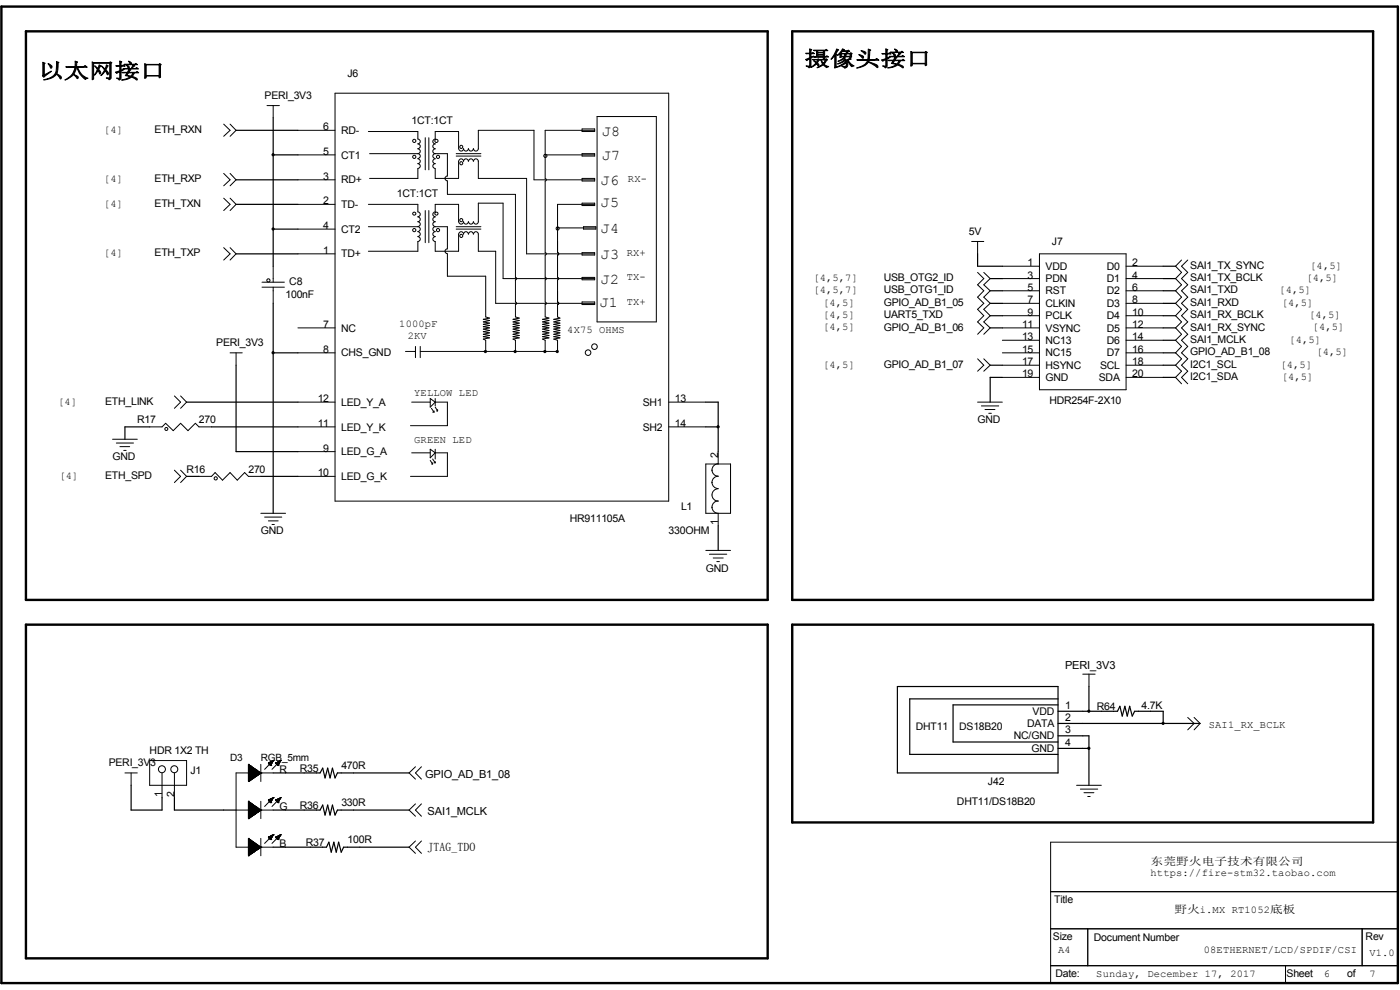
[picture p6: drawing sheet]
<svg xmlns="http://www.w3.org/2000/svg" width="297mm" height="210mm" viewBox="0 0 297 210" stroke-linecap="round" stroke-linejoin="round" font-family="sans-serif">
<path d="M.3 1.4h296.2v207.1h-296.2zM5.5 6.6h157.4v120.7h-157.4zM168.1 6.6h123.2v120.7h-123.2zM5.5 132.5h157.4v70.8h-157.4zM168.1 132.5h123.2v42h-123.2z" fill="none" stroke="#000" stroke-width=".51"/>
<g fill="none" stroke="#000" stroke-width=".21">
<path d="M71.1 19.8h70.8v86.5h-70.8zM47.5 26.3l1.3 1.3-1.3 1.3M47.5 36.8l1.3 1.3-1.3 1.3M48.8 26.3l1.3 1.3-1.3 1.3M48.8 36.8l1.3 1.3-1.3 1.3M56.6 22.4h2.7M58 22.4v2.6M63.2 27.6h7.9M63.2 38.1h7.9M63.2 32.9h7.9M78.1 27.9h10.5v1.6a.51 .51 0 0 1 .6 .5 .51 .51 0 0 1-.6 .5 .53 .53 0 0 1 .6 .6 .53 .53 0 0 1-.6 .5 .51 .51 0 0 1 .6 .5 .51 .51 0 0 1-.6 .5M78.4 32.6h10.2"/>
<path d="M88.6 33.7a.51 .51 0 0 1 .6 .5 .51 .51 0 0 1-.6 .5 .51 .51 0 0 1 .6 .5 .51 .51 0 0 1-.6 .5v2.1h-10.2M88.6 32.6a.51 .51 0 0 1 .6 .5 .51 .51 0 0 1-.6 .5M90.2 29.2v6.8M91 29.2v6.8M92.3 32.6a.51 .51 0 0 0-.5 .5 .51 .51 0 0 0 .5 .5M92.3 33.7a.51 .51 0 0 0-.5 .5 .51 .51 0 0 0 .5 .5 .51 .51 0 0 0-.5 .5 .51 .51 0 0 0 .5 .5v2.1h5v-3.6M92.3 32.6h2.6v4.7a.51 .51 0 0 0-.5 .5 .51 .51 0 0 0 .5 .6M94.9 38.4v2.8h14.4v17.6l.3 .3-.3 .3v4.7l.3 .2-.3 .3v2.6l.9 .3-1.4 .2 1.4 .3-1.4 .3 1.4 .2-1.4 .3 1.4 .2-1.4 .3 1.4 .3-1.4 .2 1.4 .3-1.4 .3 1.4 .2-1.4 .3 1.4 .3-1.4 .2 1.4 .3-1.4 .2 .5 .3v2.3M96.8 32.6h5.2M96.8 33.1h5.2M97.3 31.5v-3.6h-5v1.6a.51 .51 0 0 0-.5 .5 .51 .51 0 0 0 .5 .5 .53 .53 0 0 0-.5 .6 .53 .53 0 0 0 .5 .5 .51 .51 0 0 0-.5 .5 .51 .51 0 0 0 .5 .5M97.3 31.5a.51 .51 0 0 0 .5 .5 .51 .51 0 0 0 .5-.5 .51 .51 0 0 0 .5 .5 .51 .51 0 0 0 .6-.5"/>
<path d="M97.3 34.2a.51 .51 0 0 1 .5-.5 .51 .51 0 0 1 .5 .5 .51 .51 0 0 1 .5-.5 .51 .51 0 0 1 .6 .5M99.4 31.5a.51 .51 0 0 0 .5 .5 .51 .51 0 0 0 .5-.5M99.4 34.2a.51 .51 0 0 1 .5-.5 .51 .51 0 0 1 .5 .5M100.5 34.2a.51 .51 0 0 1 .5-.5 .51 .51 0 0 1 .5 .5v3.6h10.2v16h14.5M100.5 31.5a.51 .51 0 0 0 .5 .5 .51 .51 0 0 0 .5-.5v-3.9h11.8v10.5h12.9M115.7 32.9h10.5M123.5 27.3h2.7v.6h-2.7zM123.5 32.6h2.7v.5h-2.7zM123.5 37.8h2.7v.6h-2.7zM126.2 27.6h-10.5v10.3l.2 .2-.2 .3v15.2l.2 .2-.2 .3v4.7l.2 .3-.2 .3v4.7l.2 .2-.2 .3v2.6l.8 .3-1.4 .2 1.4 .3-1.4 .3 1.4 .2-1.4 .3 1.4 .2-1.4 .3 1.4 .3-1.4 .2 1.4 .3-1.4 .3 1.4 .2-1.4 .3 1.4 .3-1.4 .2 1.4 .3-1.4 .2 .6 .3v2.3M126.7 24.7h12.5v43.6h-12.5zM47.5 42l1.3 1.3-1.3 1.4"/>
<path d="M47.5 52.5l1.3 1.3-1.3 1.4M48.8 42l1.3 1.3-1.3 1.4M48.8 52.5l1.3 1.3-1.3 1.4M55.6 59.9h4.7M58 56.5v3.4M63.2 53.8h7.9M63.2 43.3h7.9M63.2 48.6h7.9M78.1 48.1h10.5a.51 .51 0 0 1 .6 .5 .51 .51 0 0 1-.6 .5M78.1 43.3h10.5v1.6M88.6 46a.51 .51 0 0 1 .6 .5 .51 .51 0 0 1-.6 .5 .51 .51 0 0 1 .6 .5 .51 .51 0 0 1-.6 .5M88.6 45a.51 .51 0 0 1 .6 .5 .51 .51 0 0 1-.6 .5"/>
<path d="M88.6 49.1a.51 .51 0 0 1 .6 .6 .51 .51 0 0 1-.6 .5M88.6 50.2a.51 .51 0 0 1 .6 .5 .51 .51 0 0 1-.6 .5v2.1h-10.5M90.2 44.7v6.8M91 44.7v6.8M92.3 46a.51 .51 0 0 0-.5 .5 .51 .51 0 0 0 .5 .5 .51 .51 0 0 0-.5 .5 .51 .51 0 0 0 .5 .5M92.3 49.1a.51 .51 0 0 1-.5-.5 .51 .51 0 0 1 .5-.5h2.6v4.7a.51 .51 0 0 0-.5 .5 .51 .51 0 0 0 .5 .5v4.8h8.1v8.6l.8 .3-1.3 .2 1.3 .3-1.3 .3 1.3 .2-1.3 .3 1.3 .2-1.3 .3 1.3 .3-1.3 .2 1.3 .3-1.3 .3 1.3 .2-1.3 .3 1.3 .3-1.3 .2 1.3 .3-1.3 .2 .5 .3v2.3M92.3 49.1a.51 .51 0 0 0-.5 .6 .51 .51 0 0 0 .5 .5M92.3 45a.51 .51 0 0 0-.5 .5 .51 .51 0 0 0 .5 .5M92.3 44.9v-1.6h5v3.7M96.8 48.1h5.2M96.8 48.6h5.2M97.3 49.7v3.6h-5v-2.1a.51 .51 0 0 1-.5-.5 .51 .51 0 0 1 .5-.5"/>
<path d="M97.3 49.7a.51 .51 0 0 1 .5-.6 .51 .51 0 0 1 .5 .6 .51 .51 0 0 1 .5-.6 .51 .51 0 0 1 .6 .6M97.3 47a.51 .51 0 0 0 .5 .5 .51 .51 0 0 0 .5-.5 .51 .51 0 0 0 .5 .5 .51 .51 0 0 0 .6-.5M99.4 47a.51 .51 0 0 0 .5 .5 .51 .51 0 0 0 .5-.5M99.4 49.7a.51 .51 0 0 1 .5-.6 .51 .51 0 0 1 .5 .6M100.5 47a.51 .51 0 0 0 .5 .5 .51 .51 0 0 0 .5-.5v-3.9h5.2v16h19.5M100.5 49.7a.51 .51 0 0 1 .5-.6 .51 .51 0 0 1 .5 .6v3.6h3.7v11h21M118.3 48.3h8.1M123.5 43.1h2.7v.5h-2.7zM123.5 53.6h2.7v.5h-2.7zM123.5 58.8h2.7v.6h-2.7zM123.8 48.1h2.6v.5h-2.6zM126.2 43.3h-7.9v10.3l.2 .2-.2 .3v4.7l.2 .3-.2 .3v4.7l.2 .2-.2 .3v2.6l.5 .3-1.3 .2 1.3 .3-1.3 .3 1.3 .2-1.3 .3 1.3 .2-1.3 .3 1.3 .3-1.3 .2 1.3 .3-1.3 .3 1.3 .2-1.3 .3 1.3 .3-1.3 .2 1.3 .3-1.3 .2 .8 .3v2.3h-29.1"/>
<path d="M206.1 51.2h2.6M207.4 51.2v2.6M207.4 57.8l1.3 1.3-1.3 1.3 1.3 1.3-1.3 1.3 1.3 1.3-1.3 1.3 1.3 1.4-1.3 1.3 1.3 1.3-1.3 1.3M208.7 57.8l1.4 1.3-1.4 1.3 1.4 1.3-1.4 1.3 1.4 1.3-1.4 1.3 1.4 1.4-1.4 1.3 1.4 1.3-1.4 1.3M212.6 56.5h7.9M212.6 59.1h7.9M220.5 53.8h18.4v28.9h-18.4zM238.9 56.5h7.9M238.9 59.1h7.9M250.7 55.2l-1.3 1.3 1.3 1.3-1.3 1.3 1.3 1.3-1.3 1.3 1.3 1.3-1.3 1.3 1.3 1.3-1.3 1.4 1.3 1.3-1.3 1.3 1.3 1.3-1.3 1.3 1.3 1.3-1.3 1.3 1.3 1.3-1.3 1.4 1.3 1.2-1.3 1.4 1.3 1.3M252 55.2l-1.3 1.3 1.3 1.3-1.3 1.3 1.3 1.3-1.3 1.3 1.3 1.3-1.3 1.3 1.3 1.3-1.3 1.4 1.3 1.3-1.3 1.3 1.3 1.3-1.3 1.3 1.3 1.3-1.3 1.3 1.3 1.3-1.3 1.4 1.3 1.2-1.3 1.4 1.3 1.3M48.8 74.8h2.6"/>
<path d="M50.1 74.8v2.7M55.6 60.9h4.7M58 60.9v3.4M63.2 69.6h7.9M63.2 74.8h7.9M86 74.5h2.1M88.1 73.5v2.4M89.2 73.5v2.4M123.5 64.1h2.7v.5h-2.7zM207.4 76.1l1.3 1.4-1.3 1.2M208.7 76.1l1.4 1.4-1.4 1.2M212.6 61.7h7.9"/>
<path d="M212.6 64.3h7.9M212.6 67h7.9M212.6 69.6h7.9M212.6 72.2h7.9M212.6 74.8h7.9M212.6 77.5h7.9M238.9 61.7h7.9M238.9 64.3h7.9M238.9 67h7.9M238.9 69.6h7.9M238.9 72.2h7.9M238.9 74.8h7.9"/>
<path d="M238.9 77.5h7.9M23.9 93.2h5.2M24.7 94h3.6M25.4 94.7h2.1M26.2 95.5h.6M31.7 90.6h2.7l.7-.8 1.6 1.6 1.6-1.6 1.6 1.6 1.5-1.6 .8 .8h2.7M37 99.7l1.3 1.3-1.3 1.4M37 84l1.3 1.3-1.3 1.3M38.3 99.7l1.3 1.3-1.3 1.4M38.3 84l1.3 1.3-1.3 1.3M63.2 85.3h7.9M63.2 90.6h7.9"/>
<path d="M63.2 95.8h7.9M87.3 85.3h4M87.3 96.1h4M91.3 95.3l1 .8-1 1zM91.3 84.5l1 .8-1 1.1zM91.3 97.7l.5 .7M91.5 98.4h.3M91.5 86.6l.6 .8M91.8 87.4h.3M91.8 97.4l.5 .8M91.8 98.2v.2M92.1 87.2v.2"/>
<path d="M92.1 98.2h.2M92.3 84.5v1.6M92.3 95.3v2.1M92.3 97.9v.3M92.3 85.3h2.6v5h-7.8M92.3 96.1h2.6v4.9h-7.8M92.3 86.4l.5 .8M92.6 87.2h.2M92.8 86.9v.3M141.9 85.3h7.8M141.9 90.6h7.8M149.7 98.4h5.3v10.5h-5.3z"/>
<path d="M151 99.7a1.4 1.4 0 0 0 1.4 1.3 1.23 1.23 0 0 0-1.4 1.3M152.4 95.8v2.6a1.23 1.23 0 0 0-1.4 1.3M207.4 85.3h5.2M208.2 86.1h3.7M209 86.9h2.1M209.8 87.7h.5M212.6 80.1h7.9M238.9 80.1h7.9M42.2 101h2.7l.7-.8 1.6 1.7 1.6-1.7 1.5 1.7 1.6-1.7 .8 .8h2.6M55.3 108.9h5.3M56.1 109.7h3.7M56.9 110.5h2.1"/>
<path d="M57.7 111.3h.5M63.2 101h7.9M149.7 116.8h5.3M150.5 117.6h3.7M151 107.6a1.31 1.31 0 0 0 1.4 1.3v2.6M151 102.4v-.1a1.31 1.31 0 0 0 1.4 1.3M151.3 118.4h2.1M152.1 119.1h.5M152.4 103.7a1.29 1.29 0 0 0-1.4 1.3 1.29 1.29 0 0 0 1.4 1.3 1.31 1.31 0 0 0-1.4 1.3M229.7 143h2.6M231 143v2.6M252 152.2l1.3 1.3-1.3 1.3"/>
<path d="M253.3 152.2l1.3 1.3-1.3 1.3M26.5 164h2.6M27.8 164v2.6M31.7 161.3h7.9v5.3h-7.9zM34.4 164v5.2M37 164v5.2M50.1 171.8h7.9M52.7 165.8h.1M52.7 162.1h.1M52.7 173.7h.1M52.7 170h.1M52.7 177.8h.1"/>
<path d="M52.7 178.6h1.1v2.2M52.7 162.1v3.7M52.7 170v3.7M52.7 177.8v3.7M52.7 162.1l2.6 1.9M52.7 162.2v3.5M52.7 165.7h.2M52.7 165.5h.4M52.7 165.5h.5M52.7 165.4h.7M52.7 165.3h.8M52.7 165.1h1.1"/>
<path d="M52.7 164.9h1.3M52.7 164.8h1.4M52.7 164.7h1.6M52.7 164.6h1.7M52.7 164.5h2M52.7 164.5h2.1M52.7 164.3h2.2M52.7 164.2h2.4M52.7 164.1h2.6M52.7 164h2.6M52.7 163.9h2.5v.2M52.7 163.8h2.4"/>
<path d="M52.7 163.7h2.3v.5M52.7 163.7h2.2M52.7 163.6h2.1v.7M52.7 163.6h2v.8M52.7 163.5h2l-.1 1M52.7 163.4h1.9v1.1M52.7 163.4h1.8v1.1M52.7 163.3h1.7v1.3M52.7 163.2h1.6v1.5M52.7 163.2h1.5v1.6M52.7 163.1h1.4v1.7M52.7 163h1.3v1.9"/>
<path d="M52.7 163h1.2v2M52.7 162.9h1.1v2.1M52.7 162.9h1.1v2.2M52.7 162.8h1v2.3M52.7 162.8h.9v2.4M52.7 162.7h.8v2.5M52.7 162.6h.7v2.7M52.7 162.6h.6v2.8M52.7 162.5h.6v2.9M52.7 162.4h.4v3.1M52.7 162.3h.3v3.3M52.7 162.3h.2v3.4"/>
<path d="M52.7 162.2h.1M52.7 170.1v3.5M52.7 177.9v3.6M52.7 170.2h.2v3.3M52.7 178h.2v3.4M52.7 178.1h.3v3.2M52.7 170.2l.4 .1v3.1M52.7 178.1h.4v3.2M52.7 170.3h.4v3.1M52.7 170.3h.6v3M52.7 178.2h.6v2.9M52.7 178.3h.6v2.8"/>
<path d="M52.7 170.4l.6 .1v2.7M52.7 178.4h.6v2.7M52.7 170.5h.7v2.6M52.7 170.6h.8v2.5M52.7 178.4h.8v2.6M52.7 170.6h.9v2.4M52.7 178.5h.9v2.4M52.7 170.7h1v2.3M52.7 178.6h1v2.2M52.7 170.7h1.1v2.2M52.7 170.8h1.1v2.1M52.7 178.7h1.2v2"/>
<path d="M52.7 170.9h1.3v1.9M52.7 178.7h1.3v1.9M52.7 170.9h1.3v1.8M52.7 171h1.4v1.7M52.7 178.8l1.4 .1v1.6M52.7 178.9h1.5v1.6M52.7 171.1h1.6v1.5M52.7 179h1.6v1.4M52.7 171.2h1.6v1.3M52.7 171.2h1.7v1.3M52.7 179l1.7 .1v1.2M52.7 171.2h1.8v1.2"/>
<path d="M52.7 179.1h1.8v1.2M52.7 171.3h1.9v1M52.7 179.2h1.9v1M52.7 171.4h1.9v.9M52.7 171.4h2v.9M52.7 179.2l2 .1v.8M52.7 171.4h2.1v.8M52.7 179.3h2.1v.8M52.7 171.6h2.2v.5M52.7 171.6h2.3v.4M52.7 179.5h2.3v.4M52.7 171.7h2.5v.3"/>
<path d="M52.7 179.6h2.5v.2M52.7 171.8l2.5 .1M52.7 179.6h2.5v.1M52.7 170.1h.1M52.7 170l2.6 1.8M52.7 173.5h.3M52.7 173.3h.6M52.7 173.2h.6M52.7 173.1h.9M52.7 173h1M52.7 172.9h1.2M52.7 172.8h1.3"/>
<path d="M52.7 172.7h1.5M52.7 172.6h1.6M52.7 172.5h1.7M52.7 172.5h1.8M52.7 172.4h1.9M52.7 172.3h2.1M52.7 172.2h2.2M52.7 172h2.4M52.7 172h2.5M52.7 172h2.6M52.7 171.9h2.6M52.7 171.5h2.2"/>
<path d="M52.7 177.8l2.6 1.9M52.7 180h2.4M52.7 179.8h2.6M52.7 179.7h2.6M52.7 179.5h2.4M52.7 179.4h2.2M52.9 162.3v3.4M52.9 170.2v3.3M52.9 178v3.4M52.9 173.6h-.2M53 170.2v3.3M53 165.6l-.3 .1"/>
<path d="M53 162.4v3.1M53 170.3v3.1M53 178.1v3.2M53.1 178.2v3M53.2 162.5v2.9M53.2 170.3v3M53.2 178.2v2.9M53.2 173.4h-.5M53.3 170.4v2.8M53.3 165.4h-.6M53.4 178.4v2.6M53.5 173.1l-.8 .1"/>
<path d="M53.6 162.8v2.4M53.6 170.6v2.4M53.6 178.5v2.4M53.7 165.2h-1M53.7 162.9v2.2M53.7 170.7v2.2M53.7 178.6v2.2M53.8 178.6v2.2M53.8 172.9l-1.1 .1M53.9 170.9v1.9M53.9 163v1.9M53.9 178.7v1.9"/>
<path d="M54 165h-1.3M54 163.1v1.7M54 178.8v1.8M54.1 172.7l-1.4 .1M54.2 171.1v1.5M54.3 164.8h-1.6M54.3 163.3v1.3M54.3 179v1.4M54.6 164.5l-1.9 .1M54.6 179.2v1M54.8 163.6v.7M54.8 171.4v.8"/>
<path d="M54.8 179.3v.8M54.8 172.3h-2.1M54.9 164.3l-2.2 .1M54.9 163.7v.5M54.9 179.5v.5M54.9 171.6v.4M54.9 179.5v.4M55.1 172.1h-2.4M55.1 163.9v.2M55.1 171.7v.3M55.1 179.6v.2M55.2 164.1l-2.5 .1"/>
<path d="M55.2 163.9v.1M55.2 179.9h-2.5M55.3 164h.1M55.3 171.8h.1M55.3 179.7h.1M55.3 162.1v3.7M55.3 170v3.7M55.3 177.8v3.7M55.3 164l-2.6 1.8M55.3 171.8l-2.6 1.9M55.3 179.7l-2.6 1.8M56.9 161.9h.1"/>
<path d="M56.9 169.7h.1M56.9 177.6h.1M56.9 161.9l.5 .5M56.9 169.7l.5 .6M56.9 177.6l.5 .5M57 161.9h.7M57 177.5v.2M57 177.7h.7M57 162h.6M57 161.8v.3M57 169.7v.2M57 177.5v.3"/>
<path d="M57 177.7h.6M57.1 169.9h.5M57.1 161.8v.3M57.1 169.6v.4M57.1 177.5v.3M57.2 162.1h.4M57.2 169.6v.5M57.2 170h.4M57.2 177.8h.4M57.2 161.7v.5M57.2 177.5v.5M57.3 162.2h.2"/>
<path d="M57.3 170.1h.2M57.3 161.7v.6M57.3 169.5v.7M57.3 177.4v.7M57.4 162.3h.1M57.4 178.1h.1M57.4 162.4h.1M57.4 170.3h.1M57.4 161.6v.8M57.4 169.5v.8M57.4 177.3v.8M57.5 161.5v.8h-.2"/>
<path d="M57.5 169.4v.8h-.2M57.5 177.3v.7M57.6 169.4v.5h-.5M57.7 161.5v.4h-.8M57.7 169.3v.4h-.8M57.7 177.2v.4M57.7 161.6l-1.6 1.6M57.7 169.5l-1.6 1.6M57.7 177.3l-1.6 1.6M57.7 161.8h-.8l.1 .2M57.7 169.7h-.7v.1h.7M57.7 177.5l-.8 .1"/>
<path d="M57.8 161.7h-.6v.5M57.8 161.4v.3h-.5v.6M57.8 169.6h-.7v.3M57.8 177.5h-.6v.4M57.8 169.3v.2h-.5v.7M57.8 177.1v.3h-.5v.6h.2M57.9 161.4v.1h-.4v.7h-.3M57.9 161.6h-.5v.8M57.9 169.5h-.5v.8l.1-.1M57.9 177.3h-.5v.8M57.9 177.1v.2h-.4v.6h-.3M57.9 169.4h-.4v.7h-.3"/>
<path d="M57.9 169.2l-.2 .1v.3M57.9 161.3v.2M57.9 177.1v.1M58 161.3h.1M58 169.2h.1M58 177.1h.1M58 164h-7.9v15.7h7.9M58 161.4l-.3 .1v.3h-.6v.3h.5v-.6h.3M58 161.3l-1.1 .6M58 161.3l-.6 1.1M58 177.1l-.3 .1v.3h-.6v.3h.5v-.6h.3M58 169.3l-.1 .1"/>
<path d="M58 169.2l-1.1 .5M58 169.2l-.6 1.1M58 177.1l-1.1 .5M58 177.1l-.6 1M58.5 161.9h.1M58.5 169.7h.1M58.5 177.6h.1M58.5 161.9l.5 .5M58.5 161.9h.8M58.5 161.8h.8M58.5 169.7h.8M58.5 169.7l.5 .6"/>
<path d="M58.5 177.6l.5 .5M58.5 161.8v.2M58.5 177.5v.2M58.5 177.7h.8M58.6 161.8v.3M58.6 169.7v.2M58.6 177.5v.3M58.6 169.9h.6M58.7 161.8v.3M58.7 169.6v.4M58.7 177.5v.3M58.8 162.1h.3"/>
<path d="M58.8 169.6v.5M58.8 170h.3M58.8 177.8h.3M58.8 161.7v.5M58.8 177.5v.5M58.8 162.2h.3M58.8 170.1h.3M58.8 178h.3M58.9 162.3h.2M58.9 170.2h.2M59 162.3h.1M59 178.1h.1"/>
<path d="M59 162.4h.1M59 170.3h.1M59.1 161.5l-.1 .9M59.1 169.4l-.1 .9M59.1 177.3l-.1 .8M59.1 161.5v.6M59.1 169.4v.5h-.4M59.1 177.2v.6M59.2 161.5h.3M59.2 177.2h.3M59.3 161.5l-.1 .5h-.6M59.3 169.3v.5h-.8v-.1"/>
<path d="M59.3 177.2l-.1 .5h-.6M59.3 161.6l-1.6 1.6M59.3 169.5l-1.6 1.6M59.3 177.3l-1.6 1.6M59.3 177.5l-.8 .1M59.4 161.7h-.6v.5M59.4 161.4v.3h-.6l.1 .6M59.4 169.6h-.8v.3M59.4 177.5h-.6v.4M59.4 169.3v.2h-.6l.1 .7M59.4 177.1v.3h-.6l.1 .7M59.4 161.6h-.4v.8"/>
<path d="M59.4 169.5h-.4l.1 .7M59.4 177.3h-.4v.8M59.4 169.3h.1M59.5 161.3l-.1 .2h-.3v.7h-.3M59.5 169.2v.2h-.4v.7h-.3M59.5 177.1l-.1 .2h-.3v.6h-.3M59.5 169.3h-.2v.3M59.5 161.3h.1M59.5 169.2h.1M59.5 177.1h.1M59.5 161.3l-1 .6M59.5 161.3l-.5 1.1"/>
<path d="M59.5 161.4l-.2 .1v.3h-.7v.3h.6M59.5 177.1l-.2 .1v.3h-.7v.3h.6M59.5 169.2l-1 .5M59.5 169.2l-.5 1.1M59.5 177.1l-1 .5M59.5 177.1l-.5 1M88.1 162.6l-1.3 1.4 1.3 1.3M88.1 170.5l-1.3 1.3 1.3 1.3M88.1 178.4l-1.3 1.3 1.3 1.3M89.4 162.6l-1.3 1.4 1.3 1.3M89.4 170.5l-1.3 1.3 1.3 1.3M89.4 178.4l-1.3 1.3 1.3 1.3"/>
<path d="M222.9 178.6h73.6v29.9h-73.6zM228.4 166.6h5.2M229.2 167.4h3.7M230 168.1h2.1M230.8 169h.5M52.7 181.5h.1M52.7 181.4h.2M52.7 181.4h.3M52.7 181.3h.3M52.7 181.3h.4M52.7 181.2h.5M52.7 181.1h.6"/>
<path d="M52.7 181.1h.7M52.7 181h.8M52.7 181h.9M52.7 180.9h1M52.7 180.8h1.1M52.7 180.6h1.3M52.7 180.6h1.4M52.7 180.5h1.5M52.7 180.5h1.6M52.7 180.4h1.6M52.7 180.4h1.7M52.7 180.3h1.8"/>
<path d="M52.7 180.3h1.9M52.7 180.2h2M52.7 180.2h2.1M52.7 180h2.2M54 180.7l-1.3 .1M54.9 180.1h-2.2M222.9 189.1h73.6M222.9 197h73.6M230.8 197v7.9M289 197v7.9M222.9 204.9h73.6M272.7 204.9v3.6"/>
<circle cx="87.9" cy="33.3" r=".34"/>
<circle cx="87.9" cy="29.9" r=".34"/>
<circle cx="92.6" cy="29.9" r=".34"/>
<circle cx="92.9" cy="33.3" r=".34"/>
<circle cx="97.8" cy="34.6" r=".33"/>
<circle cx="97.8" cy="31.2" r=".33"/>
<circle cx="115.7" cy="33.1" r=".34"/>
<circle cx="56.9" cy="59.5" r=".34"/>
<circle cx="87.9" cy="48.8" r=".34"/>
<circle cx="87.9" cy="45.3" r=".33"/>
<circle cx="92.6" cy="45.3" r=".33"/>
<circle cx="92.9" cy="48.8" r=".34"/>
<circle cx="97.8" cy="50" r=".33"/>
<circle cx="97.8" cy="46.7" r=".33"/>
<circle cx="118.3" cy="48.5" r=".33"/>
<circle cx="103" cy="74.6" r=".23"/>
<circle cx="109.3" cy="74.6" r=".23"/>
<circle cx="115.6" cy="74.6" r=".23"/>
<circle cx="118.2" cy="74.6" r=".23"/>
<circle cx="124.8" cy="74.8" r=".59"/>
<circle cx="126.1" cy="73.5" r=".59"/>
<circle cx="35.3" cy="91" r=".32"/>
<circle cx="45.8" cy="101.5" r=".34"/>
<circle cx="34.4" cy="163.2" r=".74"/>
<circle cx="37" cy="163.2" r=".74"/>
</g>
<g fill="none" stroke="#000" stroke-width=".25">
<path d="M50.1 38.1h13.1M50.1 27.6h13.1M58 25v31.5M58 32.9h5.2M50.1 53.8h13.1M50.1 43.3h13.1M58 48.6h5.2M207.4 53.8v2.7h5.2M210.1 59.1h2.5M246.8 59.1h2.6M246.8 56.5h2.6M50.1 77.5v18.3h13.1"/>
<path d="M58 64.3v44.6M58 74.8h5.2M210.1 77.5h2.5M210.1 69.6h2.5M210.1 67h2.5M210.1 64.3h2.5M210.1 61.7h2.5M246.8 77.5h2.6M246.8 69.6h2.6M246.8 67h2.6M246.8 64.3h2.6M246.8 61.7h2.6"/>
<path d="M246.8 74.8h2.6M246.8 72.2h2.6M31.7 90.6h-5.2v2.6M39.6 85.3h23.6M44.9 90.6h18.3M149.7 85.3h2.7v10.5M149.7 90.6h2.7M212.6 80.1h-2.5v5.2M246.8 80.1h2.6M39.6 101h2.6M55.3 101h7.9M152.4 111.5v5.3"/>
<path d="M190.4 145.6h34.1v18.4h-34.1zM224.5 149.5h-22.3v7.9h22.3M224.5 148.3h-31.5v11.7h31.5M224.5 150.9h12.6l.5-1.1 .5 2.1 .5-2.1 .5 2.1 .5-2.1 .6 2.1 .5-1h6.1v2.6M224.5 153.5h30.1M224.5 156.1h6.5v10.5M224.5 158.7h6.5M231 145.6v5.3M27.8 166.6v5.2h6.6v-2.6M37 169.2v2.6h13.1M58 171.8h9.9l.6-1 .5 2.1 .5-2.1 .5 2.1 .5-2.1 .6 2.1 .5-1.1h15.2M58 164h9.9l.6-1.1 .5 2.1 .5-2.1 .5 2.1 .5-2.1 .6 2.1 .5-1h15.2"/>
<path d="M58 179.7h11.3l.5-1.1 .5 2.2 .5-2.2 .5 2.2 .5-2.2 .6 2.2 .5-1.1h13.9"/>
</g>
<g fill="#000" stroke="#000" stroke-width=".21">
<circle cx="57.9" cy="32.8" r=".23"/>
<circle cx="57.9" cy="48.6" r=".23"/>
<circle cx="57.9" cy="74.8" r=".23"/>
<circle cx="152.3" cy="90.5" r=".23"/>
<circle cx="231" cy="150.9" r=".23"/>
<circle cx="231" cy="158.7" r=".23"/>
<circle cx="246.7" cy="153.4" r=".23"/>
</g>
<g font-size="4.4">
<text x="8.2" y="16.6">以太网接口</text>
<text x="170.7" y="14">摄像头接口</text>
</g>
<g font-size="3.2">
<text x="127.7" y="28.9">J8</text>
<text x="127.7" y="33.9">J7</text>
<text x="127.4" y="39.2">J6</text>
<text x="127.4" y="43.9">J5</text>
<text x="127.4" y="49.4">J4</text>
<text x="127.4" y="54.9">J3</text>
<text x="127.2" y="65.1">J1</text>
<text x="127.4" y="60.2">J2</text>
</g>
<text font-size="2.5" x="90.7" y="180.5">JTAG_TDO</text>
<g font-size="2.3">
<text x="225.9" y="141.9">PERI_3V3</text>
<text x="90.2" y="165">GPIO_AD_B1_08</text>
<text x="90.7" y="172.9">SAI1_MCLK</text>
<text x="244.1" y="183.4">东莞野火电子技术有限公司</text>
<text x="249.1" y="193.6">野火i.MX RT1052底板</text>
</g>
<g font-size="2.2">
<text x="73.7" y="16.4">J6</text>
<text x="56.1" y="21.1">PERI_3V3</text>
<text x="22.1" y="28.1">[4]</text>
<text x="32.8" y="28.2">ETH_RXN</text>
<text x="68.6" y="27.7">6</text>
<text x="72.4" y="28.4">RD-</text>
<text x="87.3" y="26.3">1CT:1CT</text>
<text x="68.6" y="32.9">5</text>
<text x="72.4" y="33.6">CT1</text>
<text x="22.1" y="38.6">[4]</text>
<text x="32.8" y="38.7">ETH_RXP</text>
<text x="68.6" y="38.2">3</text>
<text x="72.4" y="38.9">RD+</text>
<text x="84.2" y="41.8">1CT:1CT</text>
<text x="133.2" y="38.6">RX-</text>
<text x="22.1" y="43.9">[4]</text>
<text x="32.8" y="43.9">ETH_TXN</text>
<text x="68.6" y="43.4">2</text>
<text x="72.4" y="44.1">TD-</text>
<text x="68.6" y="48.6">4</text>
<text x="68.6" y="53.9">1</text>
<text x="72.4" y="49.4">CT2</text>
<text x="205.6" y="49.9">5V</text>
<text x="223.1" y="52">J7</text>
<text x="22.1" y="54.4">[4]</text>
<text x="32.8" y="54.4">ETH_TXP</text>
<text x="72.4" y="54.6">TD+</text>
<text x="133" y="59.4">TX-</text>
<text x="133" y="54.4">RX+</text>
<text x="172.5" y="59.6">[4,5,7]</text>
<text x="187.5" y="59.6">USB_OTG2_ID</text>
<text x="218" y="56.5">1</text>
<text x="218" y="59.1">3</text>
<text x="221.8" y="57.2">VDD</text>
<text x="221.8" y="59.9">PDN</text>
<text x="234.8" y="57.2">D0</text>
<text x="234.8" y="59.9">D1</text>
<text x="240.2" y="56.5">2</text>
<text x="240.2" y="59.1">4</text>
<text x="252.5" y="57">SAI1_TX_SYNC</text>
<text x="252.5" y="59.6">SAI1_TX_BCLK</text>
<text x="277.2" y="59.6">[4,5]</text>
<text x="278" y="57">[4,5]</text>
<text x="60.6" y="63.3">100nF</text>
<text x="61.4" y="60.4">C8</text>
<text x="133" y="64.6">TX+</text>
<text x="172.5" y="62.2">[4,5,7]</text>
<text x="174.6" y="64.9">[4,5]</text>
<text x="187.5" y="62.2">USB_OTG1_ID</text>
<text x="187.5" y="64.9">GPIO_AD_B1_05</text>
<text x="218" y="61.7">5</text>
<text x="218" y="64.4">7</text>
<text x="221.8" y="62.4">RST</text>
<text x="221.8" y="65.1">CLKIN</text>
<text x="234.8" y="62.4">D2</text>
<text x="234.8" y="65.1">D3</text>
<text x="240.2" y="61.7">6</text>
<text x="240.2" y="64.4">8</text>
<text x="252.5" y="62.2">SAI1_TXD</text>
<text x="252.5" y="64.9">SAI1_RXD</text>
<text x="271.4" y="62.2">[4,5]</text>
<text x="271.9" y="64.9">[4,5]</text>
<text x="68.6" y="69.6">7</text>
<text x="72.4" y="70.3">NC</text>
<text x="84.7" y="69.3">1000pF</text>
<text x="86.5" y="71.9">2KV</text>
<text x="120.4" y="70.6">4X75 OHMS</text>
<text x="174.6" y="67.5">[4,5]</text>
<text x="174.6" y="70.1">[4,5]</text>
<text x="187.5" y="67.5">UART5_TXD</text>
<text x="187.5" y="70.1">GPIO_AD_B1_06</text>
<text x="216.8" y="69.6">11</text>
<text x="218" y="67">9</text>
<text x="221.8" y="67.7">PCLK</text>
<text x="221.8" y="70.3">VSYNC</text>
<text x="234.8" y="67.7">D4</text>
<text x="234.8" y="70.3">D5</text>
<text x="240.2" y="67">10</text>
<text x="240.2" y="69.6">12</text>
<text x="252.5" y="67.5">SAI1_RX_BCLK</text>
<text x="252.5" y="70.1">SAI1_RX_SYNC</text>
<text x="277.7" y="67.5">[4,5]</text>
<text x="278.5" y="70.1">[4,5]</text>
<text x="45.9" y="73.5">PERI_3V3</text>
<text x="68.6" y="74.9">8</text>
<text x="72.4" y="75.6">CHS_GND</text>
<text x="174.6" y="78">[4,5]</text>
<text x="187.5" y="78">GPIO_AD_B1_07</text>
<text x="216.8" y="77.5">17</text>
<text x="216.8" y="72.2">13</text>
<text x="216.8" y="74.9">15</text>
<text x="221.8" y="72.9">NC13</text>
<text x="221.8" y="75.6">NC15</text>
<text x="234.8" y="72.9">D6</text>
<text x="234.8" y="75.6">D7</text>
<text x="240.2" y="72.2">14</text>
<text x="240.2" y="74.9">16</text>
<text x="240.2" y="77.5">18</text>
<text x="252.5" y="72.7">SAI1_MCLK</text>
<text x="252.5" y="75.4">GPIO_AD_B1_08</text>
<text x="252.5" y="78">I2C1_SCL</text>
<text x="271.6" y="78">[4,5]</text>
<text x="273.5" y="72.7">[4,5]</text>
<text x="279.3" y="75.4">[4,5]</text>
<text x="87.9" y="84">YELLOW LED</text>
<text x="216.8" y="80.1">19</text>
<text x="221.8" y="78.2">HSYNC</text>
<text x="221.8" y="80.8">GND</text>
<text x="233.1" y="80.8">SDA</text>
<text x="233.4" y="78.2">SCL</text>
<text x="240.2" y="80.1">20</text>
<text x="252.5" y="80.6">I2C1_SDA</text>
<text x="271.9" y="80.6">[4,5]</text>
<text x="12.4" y="85.9">[4]</text>
<text x="22.3" y="85.9">ETH_LINK</text>
<text x="29.1" y="89.8">R17</text>
<text x="42.2" y="89.8">270</text>
<text x="67.4" y="85.3">12</text>
<text x="72.4" y="86.1">LED_Y_A</text>
<text x="136.3" y="86.1">SH1</text>
<text x="143.2" y="85.3">13</text>
<text x="207.4" y="89.8">GND</text>
<text x="222.6" y="85.6">HDR254F-2X10</text>
<text x="67.4" y="90.6">11</text>
<text x="68.6" y="95.8">9</text>
<text x="72.4" y="91.3">LED_Y_K</text>
<text x="87.9" y="94">GREEN LED</text>
<text x="136.3" y="91.3">SH2</text>
<text x="143.2" y="90.6">14</text>
<text x="12.6" y="101.6">[4]</text>
<text x="22.3" y="101.6">ETH_SPD</text>
<text x="23.9" y="97.7">GND</text>
<text x="39.6" y="100.3">R16</text>
<text x="52.7" y="100.3">270</text>
<text x="67.4" y="101.1">10</text>
<text x="72.4" y="96.6">LED_G_A</text>
<text x="72.4" y="101.8">LED_G_K</text>
<text x="152.3" y="97.1" transform="rotate(-90 152.3 97.1)">2</text>
<text x="55.3" y="113.4">GND</text>
<text x="120.9" y="110.8">HR911105A</text>
<text x="141.8" y="113.4">330OHM</text>
<text x="144.5" y="108.1">L1</text>
<text x="152.3" y="111.5" transform="rotate(-90 152.3 111.5)">1</text>
<text x="149.7" y="121.2">GND</text>
<text x="194.3" y="154.8">DHT11</text>
<text x="203.5" y="154.8">DS18B20</text>
<text x="217.9" y="154.2">DATA</text>
<text x="219.1" y="151.6">VDD</text>
<text x="226" y="150.3">1</text>
<text x="226" y="153">2</text>
<text x="226" y="155.6">3</text>
<text x="232.7" y="150.6">R64</text>
<text x="242.2" y="150.3">4.7K</text>
<text x="256.5" y="154.5">SAI1_RX_BCLK</text>
<text x="31.7" y="160">HDR 1X2 TH</text>
<text x="215.1" y="156.8">NC/GND</text>
<text x="218.8" y="159.5">GND</text>
<text x="226" y="158.2">4</text>
<text x="23.1" y="162.4">PERI_3V3</text>
<text x="40.4" y="164.2">J1</text>
<text x="59.3" y="164">R</text>
<text x="63.6" y="163.7">R35</text>
<text x="72.4" y="163.2">470R</text>
<text x="209.6" y="166.6">J42</text>
<text x="34.4" y="169.1" transform="rotate(-90 34.4 169.1)">1</text>
<text x="37" y="169.1" transform="rotate(-90 37 169.1)">2</text>
<text x="59.3" y="171.8">G</text>
<text x="63.6" y="171.6">R36</text>
<text x="72.4" y="171">330R</text>
<text x="203" y="170.8">DHT11/DS18B20</text>
<text x="59.3" y="179.7">B</text>
<text x="64.9" y="179.5">R37</text>
<text x="73.7" y="178.9">100R</text>
<text x="244.1" y="185.7">https://fire-stm32.taobao.com</text>
<text x="223.6" y="191.5">Title</text>
<text x="223.4" y="199.4">Size</text>
<text x="224.4" y="202.2">A4</text>
<text x="232.1" y="199.6">Document Number</text>
<text x="255.4" y="202.2">08ETHERNET/LCD/SPDIF/CSI</text>
<text x="289.7" y="199.4">Rev</text>
<text x="290.5" y="202.8">V1.0</text>
<text x="223.9" y="207.2">Date:</text>
<text x="232.6" y="207.2">Sunday, December 17, 2017</text>
<text x="272.9" y="207.2">Sheet</text>
<text x="280.8" y="207.2">6</text>
<text x="285.8" y="207.2">of</text>
<text x="290.5" y="207.2">7</text>
</g>
<g font-size="2.1">
<text x="48.8" y="161.3">D3</text>
<text x="55.3" y="161.3">RGB_5mm</text>
</g>
</svg>
